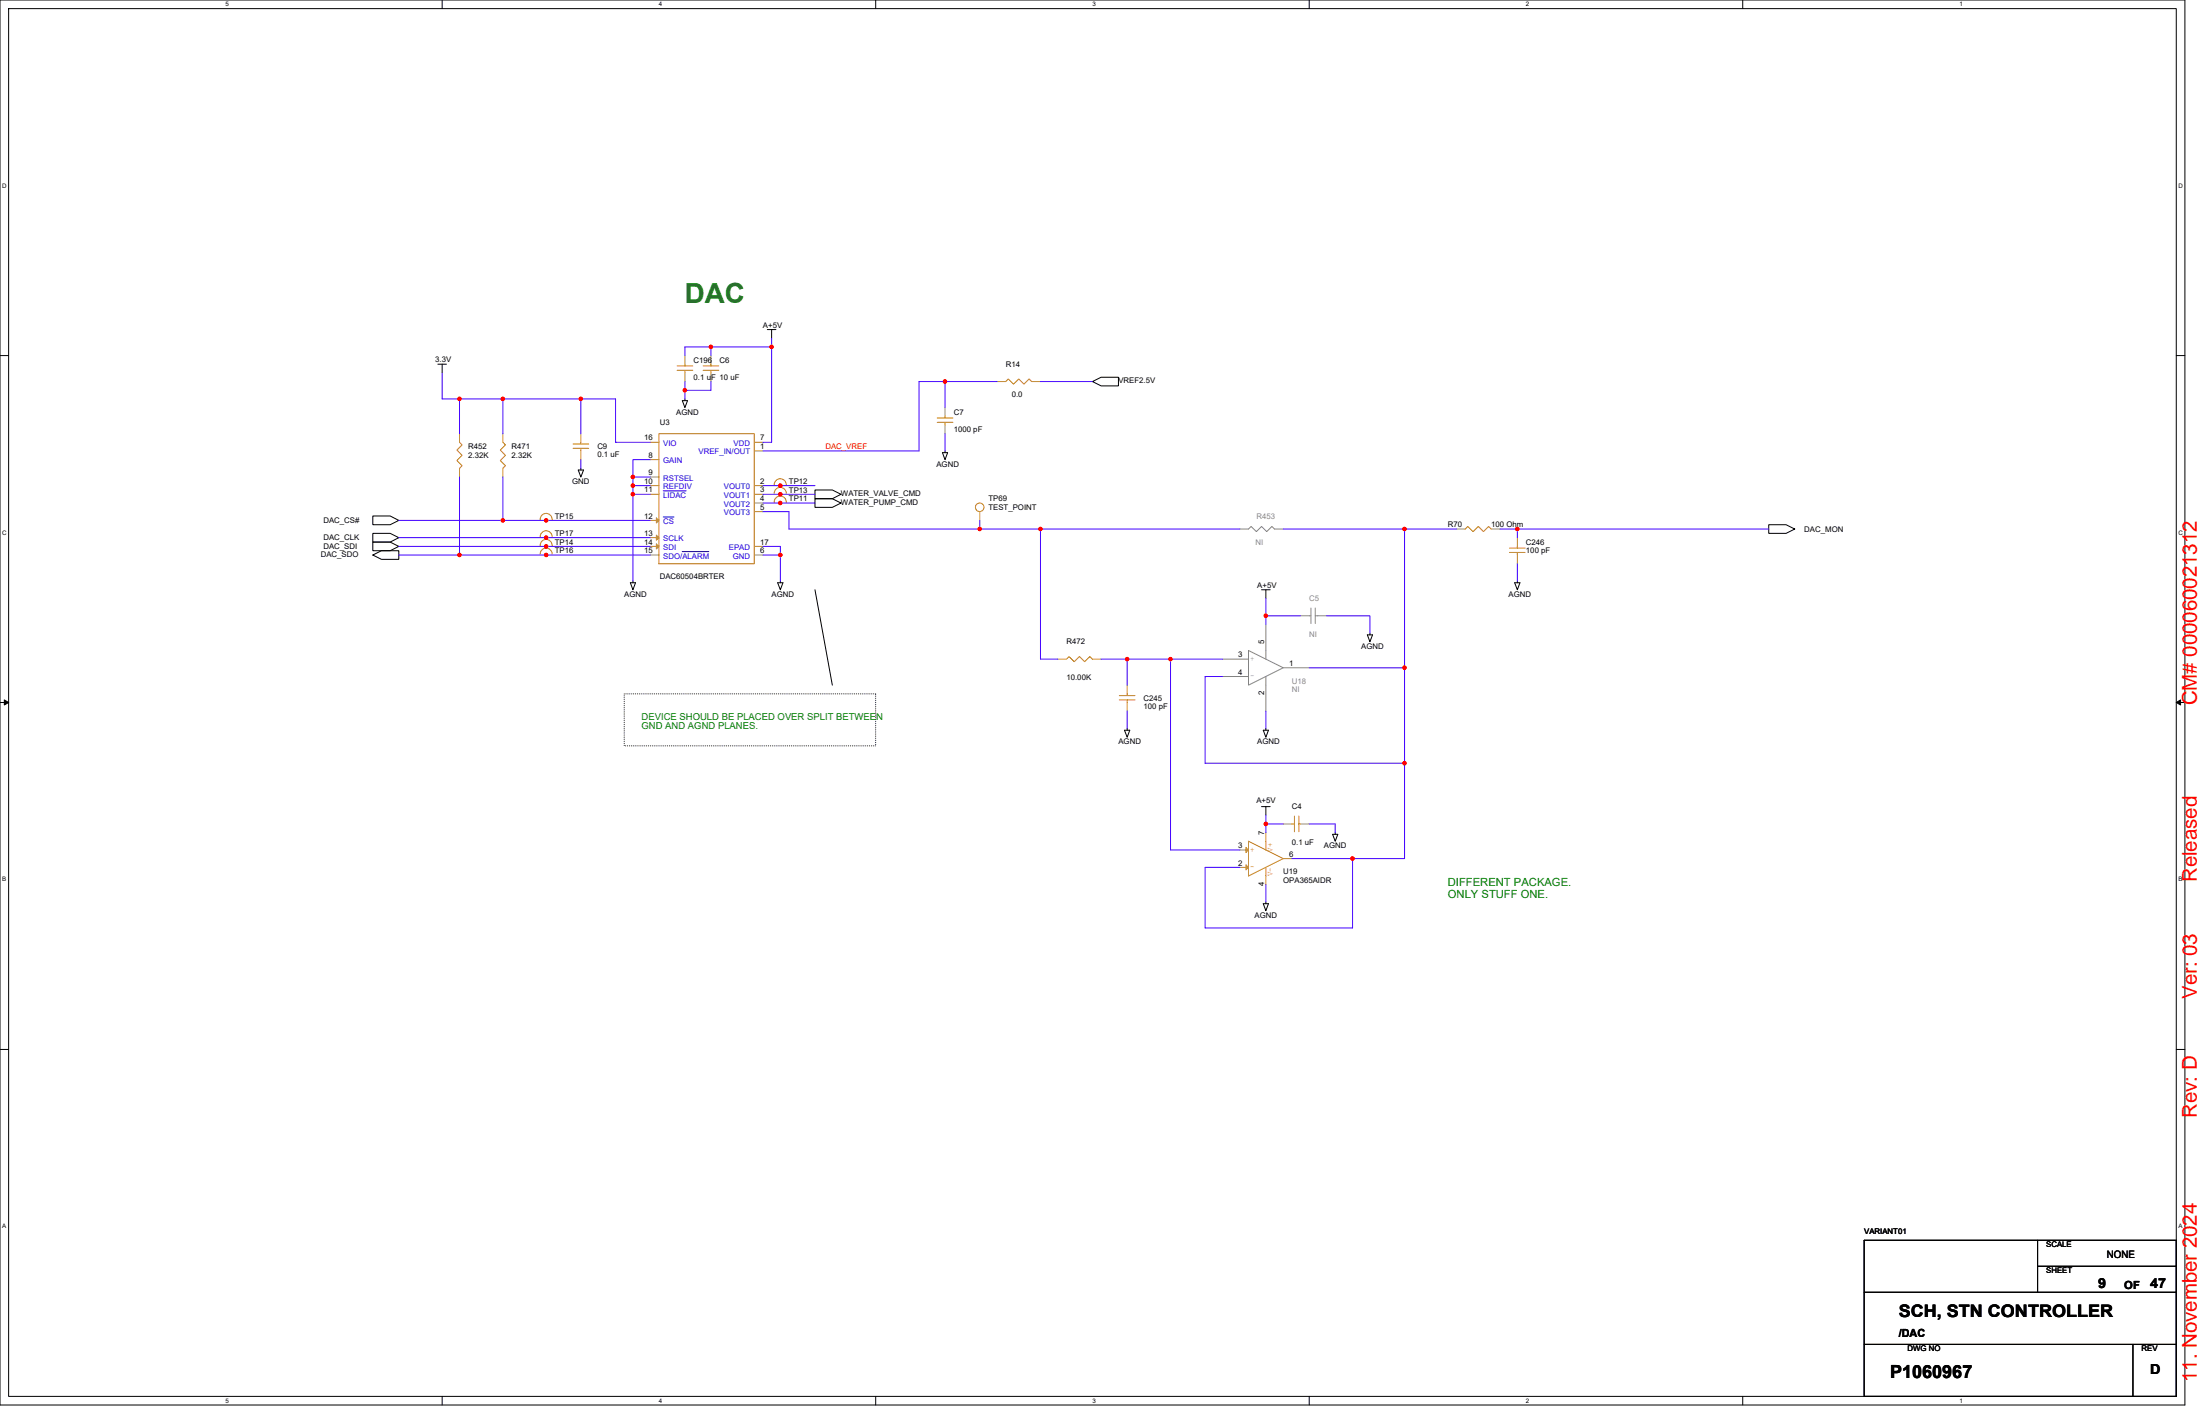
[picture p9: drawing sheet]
<svg xmlns="http://www.w3.org/2000/svg" width="432mm" height="279mm" viewBox="0 0 432 279" stroke-linecap="round" stroke-linejoin="round" font-family="sans-serif">
<path d="M0 0h428.8v275.7h-428.8zM1.7 1.7h425.4v272.3h-425.4z" fill="none" stroke="#000" stroke-width=".2"/>
<g fill="#fff">
<path d="M44.2 .2h.7v1.3h-.7z"/>
<path d="M44.2 274.2h.7v1.3h-.7z"/>
</g>
<path d="M86.8 0v1.7M86.8 274v1.7" fill="none" stroke="#000" stroke-width=".2"/>
<g fill="#fff">
<path d="M129.3 .2h.7v1.3h-.7z"/>
<path d="M129.3 274.2h.7v1.3h-.7z"/>
</g>
<path d="M171.9 0v1.7M171.9 274v1.7" fill="none" stroke="#000" stroke-width=".2"/>
<g fill="#fff">
<path d="M214.4 .2h.7v1.3h-.7z"/>
<path d="M214.4 274.2h.7v1.3h-.7z"/>
</g>
<path d="M257 0v1.7M257 274v1.7" fill="none" stroke="#000" stroke-width=".2"/>
<g fill="#fff">
<path d="M299.5 .2h.7v1.3h-.7z"/>
<path d="M299.5 274.2h.7v1.3h-.7z"/>
</g>
<path d="M342.1 0v1.7M342.1 274v1.7" fill="none" stroke="#000" stroke-width=".2"/>
<g fill="#fff">
<path d="M384.6 .2h.7v1.3h-.7z"/>
<path d="M384.6 274.2h.7v1.3h-.7z"/>
<path d="M.4 35.7h.9v1.4h-.9z"/>
<path d="M427.6 35.7h.8v1.4h-.8z"/>
<path d="M.4 103.8h.9v1.3h-.9z"/>
<path d="M427.6 103.8h.8v1.3h-.8z"/>
</g>
<path d="M0 69.8h1.7M427.1 69.8h1.7" fill="none" stroke="#000" stroke-width=".2"/>
<g fill="#fff">
<path d="M.4 171.9h.8v1.3h-.8z"/>
<path d="M427.6 171.9h.7v1.3h-.7z"/>
</g>
<path d="M0 137.8h1.7M427.1 137.8h1.7" fill="none" stroke="#000" stroke-width=".2"/>
<path d="M.8 137.3l.9 .5-.9 .5zM427.1 137.8l.9-.5v1z" fill="#000" stroke="#000" stroke-width=".2"/>
<g fill="#fff">
<path d="M.4 239.9h.8v1.4h-.8z"/>
<path d="M427.6 239.9h.7v1.4h-.7z"/>
</g>
<g fill="none" stroke="#000" stroke-width=".2">
<path d="M85.9 71.5h1.7M86.8 71.5v1.7M133.9 78.6h1l-.5 1.4zM134.4 78.3v.3M150.6 64.7h1.7M151.4 64.7v1.7M214.4 74.9l1.7-.9h3.4v1.7h-3.4zM113.5 92.2h1l-.5 1.4zM114 91.9v.3M160 96.1h3.4l1.7 .9-1.7 .9h-3.4zM160 97.9h3.4l1.7 .8-1.7 .8h-3.4zM185 88.8h1l-.5 1.4z"/>
<path d="M185.5 88.5v.3M73.2 108.9l1.7-.8h3.4v1.6h-3.4zM73.2 106.4h3.4l1.7 .8-1.7 .9h-3.4zM73.2 104.6h3.4l1.7 .9-1.7 .9h-3.4zM73.2 101.2h3.4l1.7 .9-1.7 .9h-3.4zM123.7 114.3h1l-.5 1.4zM124.2 114v.3M152.6 114.3h1.1l-.5 1.4zM153.2 114v.3M160 115.7l3.4 18.7M247.6 115.7h1.7M248.5 115.7v1.7"/>
<path d="M297.3 114.3h1l-.5 1.4zM297.8 114v.3M347.2 103h3.4l1.7 .8-1.7 .8h-3.4zM268.4 124.6h1l-.5 1.3zM268.9 124.2v.4M220.7 143.3h1l-.5 1.4zM221.2 142.9v.4M247.6 158.3h1.7M247.9 143.3h1.1l-.5 1.4zM248.5 142.9v.4M248.5 158.3v1.7M247.9 177.3h1.1l-.5 1.4z"/>
<path d="M248.5 177v.3M261.6 163.7h1l-.5 1.4zM262.1 163.4v.3M0 205.9h1.7M427.1 205.9h1.7M365.9 253.6h61.2M365.9 243.4h61.2v30.6h-61.2zM399.9 243.4v10.2M399.9 248.5h27.2M365.9 263.8h61.2M418.6 263.8v10.2"/>
</g>
<path d="M122.5 136.1h49.4v10.2h-49.4z" fill="none" stroke="#000" stroke-width=".2" stroke-dasharray="0 .3"/>
<g fill="none" stroke="#cc8006" stroke-width=".2">
<path d="M132.9 72.7h3.1M132.9 71.8h3.1M134.4 71.5v.3M134.4 72.7v.5M138 72.7h3.1M138 71.8h3.1M139.5 71.5v.3M139.5 72.7v.5M197.4 74.9l.5-.5 1 1 1.1-1 1 1 1-1 .5 .5M90.2 86.8l.5 .5-1 1 1 1-1 1.1 1 1-.5 .5M98.7 86.8l.5 .5-1 1 1 1-1 1.1 1 1-.5 .5M112.5 88h3"/>
<path d="M112.5 87.1h3M114 86.8v.3M114 88v.5M129.3 85.1h18.7v25.5h-18.7zM152 95.1a1.19 1.19 0 0 1 1.1-1.2 1.19 1.19 0 0 1 1.2 1.2M152 96.8a1.19 1.19 0 0 1 1.1-1.2 1.19 1.19 0 0 1 1.2 1.2M152 98.5a1.19 1.19 0 0 1 1.1-1.2 1.19 1.19 0 0 1 1.2 1.2M184 82.9h3M184 82h3M185.5 81.7v.3M185.5 82.9v.5M106 108.7a1.17 1.17 0 0 1 1.2-1.2 1.17 1.17 0 0 1 1.2 1.2"/>
<path d="M106 101.9a1.17 1.17 0 0 1 1.2-1.2 1.17 1.17 0 0 1 1.2 1.2M106 105.3a1.17 1.17 0 0 1 1.2-1.2 1.17 1.17 0 0 1 1.2 1.2M106 107a1.17 1.17 0 0 1 1.2-1.2 1.17 1.17 0 0 1 1.2 1.2M287.6 103.8l.5-.5 1 1 1.1-1 1 1 1-1 .5 .5M296.3 108.4h3M296.3 107.5h3M297.8 107.2v.3M297.8 108.4v.5M209.3 129.3l.5-.5 1 1 1.1-1 1 1 1-1 .5 .5M219.7 137.3h3.1M219.7 136.5h3.1M221.2 136.1v.4"/>
<path d="M221.2 137.3v.5M245 165.1l6.9 3.4-6.9 3.4zM248.5 165.1v1.7M248.5 170.2v1.7M253.6 161.7h.5M254.1 160.1v3.1M254.9 161.7h.4M254.9 160.1v3.1"/>
<circle cx="192.3" cy="99.5" r=".84"/>
</g>
<g fill="none" stroke="#a84" stroke-width=".2">
<path d="M134.4 69.8v1.7M134.4 73.2v1.7M139.5 69.8v1.7M139.5 73.2v1.7M185.5 80v1.7M195.7 74.9h1.7M202.5 74.9h1.7M90.2 85.1v1.7M90.2 91.9v1.7M98.7 85.1v1.7M98.7 91.9v1.7M114 85.1v1.7"/>
<path d="M114 88.5v1.7M127.6 86.8h1.7M127.6 97h1.7M127.6 95.3h1.7M127.6 93.6h1.7M127.6 90.2h1.7M148 95.3h1.8M148 98.7h1.8M148 86.8h1.8M148 88.5h1.8M148 97h1.8M153.2 95.3h.1"/>
<path d="M153.2 97h.1M153.2 98.7h.1M185.5 83.4v1.7M107.2 108.9h.1M107.2 102.1h.1M107.2 105.5h.1M107.2 107.2h.1M127.6 108.9h1.7M127.6 102.1h1.7M127.6 105.5h1.7M127.6 107.2h1.7M148 108.9h1.8"/>
<path d="M148 100.4h1.8M148 107.2h1.8M192.3 100.4v1.7M285.9 103.8h1.7M292.7 103.8h1.7M297.8 105.5v1.7M297.8 108.9v1.7M207.6 129.3h1.7M214.4 129.3h1.7M221.2 134.4v1.7M221.2 137.8v1.7M243.4 170.2h1.6"/>
<path d="M243.4 166.8h1.6M248.5 171.9v1.7M248.5 163.4v1.7M251.9 161.7h1.7M251.9 168.5h1.7M255.3 161.7h1.7"/>
</g>
<path d="M243.4 103.8h1.6l.6-.5 1 1 1-1 1 1 1-1 .5 .5h1.8M257.3 119.3v3M258.1 119.3v3M239.9 129.3h5.1M239.9 132.7h5.1M245 127.6l6.9 3.4-6.9 3.4zM248.5 122.5v6.8M248.5 132.7v6.8M251.9 131h5.1M255.3 120.8h2M258.1 120.8h2.3" fill="none" stroke="#878787" stroke-width=".2"/>
<g fill="#a84" stroke="#a84" stroke-width=".2">
<path d="M244.5 169.7l.5 .5-.5 .5z"/>
<path d="M244.5 166.3l.5 .5-.5 .5z"/>
<path d="M128.8 101.6l.5 .5-.5 .5z"/>
<path d="M128.8 105l.5 .5-.5 .5z"/>
<path d="M128.8 106.7l.5 .5-.5 .5z"/>
</g>
<path d="M130.2 96.3h4.5M130.2 101.4h2.1M133.9 108.2h5.2" fill="none" stroke="#00c" stroke-width=".2"/>
<g fill="none" stroke="#4200ff" stroke-width=".2">
<path d="M86.8 73.2v5.1h3.4M98.7 78.3h-8.5v6.8M114 78.3h-15.3v6.8M134.4 74.9v1.7M134.4 76.6v1.7M139.5 74.9v1.7h-5.1M139.5 68.1v1.7M151.4 66.4v1.7M151.4 68.1h-17v1.7M151.4 68.1v18.7h-1.6M185.5 74.9h-5.1v13.6h-30.6M195.7 74.9h-10.2v5.1"/>
<path d="M204.2 74.9h10.2M90.2 93.6v15.3M98.7 93.6v8.5h28.9M114 85.1v-6.8h6.8v8.5h6.8M114 90.2v1.7M124.2 93.6h3.4M124.2 95.3h3.4M124.2 93.6v1.7M124.2 95.3v1.7M127.6 90.2h-3.4v3.4M127.6 97h-3.4v17M149.8 98.7h10.2"/>
<path d="M149.8 95.3h10.2M149.8 97h10.2M185.5 85.1v3.4M78.3 102.1h20.4M78.3 108.9h11.9M78.3 107.2h49.3M78.3 105.5h49.3M90.2 108.9h37.4M149.8 100.4h5.1v3.4h37.4M149.8 107.2h3.4v1.7M149.8 108.9h3.4v5.1M192.3 103.8h11.9"/>
<path d="M192.3 102.1v1.7M204.2 103.8v25.5h3.4M204.2 103.8h39.2M248.5 117.4v3.4M251.9 103.8h23.8M275.7 103.8h10.2M275.7 103.8v27.2h-18.7M294.4 103.8h3.4M297.8 110.6v3.4M347.2 103.8h-49.4v1.7M216.1 129.3h5.1M221.2 139.5v3.4"/>
<path d="M229.7 129.3v37.5h13.7M229.7 129.3h10.2M229.7 129.3h-8.5v5.1M239.9 132.7h-3.4v17.1h39.2M248.5 139.5v3.4M255.3 120.8h-6.8v1.7M260.4 120.8h8.5v3.4M275.7 131v18.8M248.5 160v1.7M275.7 149.8v18.7h-10.2M248.5 161.7h3.4M248.5 161.7v1.7"/>
<path d="M248.5 173.6v3.4M253.6 168.5h11.9M257 161.7h5.1v1.7M265.5 168.5v13.6h-29v-11.9h6.9"/>
</g>
<g fill="#f00" stroke="#f00" stroke-width=".2">
<circle cx="98.7" cy="102.1" r=".33"/>
<circle cx="139.5" cy="68.1" r=".33"/>
<circle cx="134.4" cy="76.6" r=".33"/>
<circle cx="185.5" cy="74.9" r=".33"/>
<circle cx="297.8" cy="103.8" r=".33"/>
<circle cx="151.4" cy="68.1" r=".33"/>
<circle cx="153.1" cy="98.7" r=".33"/>
<circle cx="192.3" cy="103.8" r=".33"/>
<circle cx="153.1" cy="108.9" r=".33"/>
<circle cx="90.2" cy="78.3" r=".33"/>
<circle cx="98.7" cy="78.3" r=".33"/>
<circle cx="114" cy="78.3" r=".33"/>
<circle cx="90.2" cy="108.9" r=".33"/>
<circle cx="124.2" cy="93.6" r=".33"/>
<circle cx="124.2" cy="95.3" r=".33"/>
<circle cx="124.2" cy="97" r=".33"/>
<circle cx="153.1" cy="97" r=".33"/>
<circle cx="153.1" cy="95.3" r=".33"/>
<circle cx="275.7" cy="103.8" r=".33"/>
<circle cx="107.2" cy="102.1" r=".33"/>
<circle cx="107.2" cy="105.5" r=".33"/>
<circle cx="107.2" cy="107.2" r=".33"/>
<circle cx="107.2" cy="108.9" r=".33"/>
<circle cx="204.2" cy="103.8" r=".33"/>
<circle cx="275.7" cy="149.7" r=".33"/>
<circle cx="275.7" cy="131" r=".33"/>
<circle cx="221.2" cy="129.3" r=".33"/>
<circle cx="248.4" cy="120.8" r=".33"/>
<circle cx="248.4" cy="161.7" r=".33"/>
<circle cx="265.5" cy="168.5" r=".33"/>
<circle cx="229.7" cy="129.3" r=".33"/>
</g>
<text font-size="5.4" fill="#008000" x="134.4" y="59.4">DAC</text>
<g font-size="4" fill="#f00">
<text x="431.2" y="138.4" transform="rotate(-90 431.2 138.4)">CM# 000060021312</text>
<text x="431.2" y="173.1" transform="rotate(-90 431.2 173.1)">Released</text>
<text x="431.2" y="196" transform="rotate(-90 431.2 196)">Ver: 03</text>
<text x="431.2" y="219.3" transform="rotate(-90 431.2 219.3)">Rev: D</text>
<text x="431.2" y="271.2" transform="rotate(-90 431.2 271.2)">11. November 2024</text>
</g>
<text font-size="3.6" x="371" y="270.5">P1060967</text>
<text font-size="3.4" x="372.7" y="258.4">SCH, STN CONTROLLER</text>
<g font-size="2.7">
<text x="411.8" y="252.7">9</text>
<text x="422" y="252.7">47</text>
<text x="422" y="269.7">D</text>
</g>
<g font-size="2.2" fill="#008000">
<text x="284.2" y="173.8">DIFFERENT PACKAGE.</text>
<text x="284.2" y="176.1">ONLY STUFF ONE.</text>
</g>
<g font-size="2.2">
<text x="416.9" y="252.9">OF</text>
<text x="372.7" y="262.4">/DAC</text>
</g>
<text font-size="2" x="413.5" y="246.9">NONE</text>
<g font-size="1.9" fill="#008000">
<text x="125.9" y="141.2">DEVICE SHOULD BE PLACED OVER SPLIT BETWEEN</text>
<text x="125.9" y="143.1">GND AND AGND PLANES.</text>
</g>
<g font-size="1.5">
<text x="149.8" y="64.3">A+5V</text>
<text x="85.4" y="71">3.3V</text>
<text x="136.1" y="71.1">C196</text>
<text x="141.2" y="71.1">C6</text>
<text x="197.4" y="72">R14</text>
<text x="136.1" y="74.5">0.1 uF 10 uF</text>
<text x="198.6" y="78">0.0</text>
<text x="219.5" y="75.2">VREF2.5V</text>
<text x="129.5" y="83.4">U3</text>
<text x="132.7" y="81.3">AGND</text>
<text x="187.2" y="81.3">C7</text>
<text x="91.9" y="88.2">R452</text>
<text x="91.9" y="89.9">2.32K</text>
<text x="100.4" y="88.2">R471</text>
<text x="100.4" y="89.9">2.32K</text>
<text x="117.2" y="88.2">C9</text>
<text x="117.2" y="89.7">0.1 uF</text>
<text x="126.4" y="86.4">16</text>
<text x="127.3" y="89.8">8</text>
<text x="149.2" y="88.1">1</text>
<text x="149.2" y="86.4">7</text>
<text x="187.2" y="84.8">1000 pF</text>
<text x="112.3" y="95">GND</text>
<text x="126.4" y="94.9">10</text>
<text x="127.3" y="93.2">9</text>
<text x="149.2" y="94.9">2</text>
<text x="154.9" y="95">TP12</text>
<text x="183.8" y="91.6">AGND</text>
<text x="108.9" y="101.8">TP15</text>
<text x="126.4" y="101.7">12</text>
<text x="126.4" y="96.6">11</text>
<text x="149.2" y="98.3">4</text>
<text x="149.2" y="96.6">3</text>
<text x="149.2" y="100">5</text>
<text x="154.9" y="96.7">TP13</text>
<text x="154.9" y="98.4">TP11</text>
<text x="165.1" y="97.3">WATER_VALVE_CMD</text>
<text x="165.1" y="99.1">WATER_PUMP_CMD</text>
<text x="194" y="98.4">TP69</text>
<text x="194" y="100.1">TEST_POINT</text>
<text x="63.5" y="107.7">DAC_SDI</text>
<text x="63.5" y="106">DAC_CLK</text>
<text x="63.5" y="102.6">DAC_CS#</text>
<text x="108.9" y="105.2">TP17</text>
<text x="108.9" y="106.9">TP14</text>
<text x="126.4" y="105.1">13</text>
<text x="126.4" y="106.8">14</text>
<text x="149.2" y="106.8">17</text>
<text x="284.2" y="103.5">R70</text>
<text x="292.7" y="103.5">100 Ohm</text>
<text x="299.5" y="106.9">C246</text>
<text x="354.1" y="104.3">DAC_MON</text>
<text x="62.9" y="109.3">DAC_SDO</text>
<text x="108.9" y="108.6">TP16</text>
<text x="126.4" y="108.5">15</text>
<text x="129.5" y="113.7">DAC60504BRTER</text>
<text x="149.2" y="108.5">6</text>
<text x="299.5" y="108.6">100 pF</text>
<text x="122.5" y="117.1">AGND</text>
<text x="151.4" y="117.1">AGND</text>
<text x="246.8" y="115.4">A+5V</text>
<text x="296.1" y="117.1">AGND</text>
<text x="209.3" y="126.4">R472</text>
<text x="243" y="129">3</text>
<text x="248.1" y="126.4" transform="rotate(-90 248.1 126.4)">5</text>
<text x="253" y="130.7">1</text>
<text x="267.2" y="127.3">AGND</text>
<text x="209.3" y="133.4">10.00K</text>
<text x="224.5" y="137.5">C245</text>
<text x="243" y="132.4">4</text>
<text x="248.1" y="136.5" transform="rotate(-90 248.1 136.5)">2</text>
<text x="224.5" y="139">100 pF</text>
<text x="219.5" y="146">AGND</text>
<text x="246.8" y="146">AGND</text>
<text x="246.6" y="157.6">A+5V</text>
<text x="253.6" y="158.8">C4</text>
<text x="243" y="166.4">3</text>
<text x="248.1" y="163.9" transform="rotate(-90 248.1 163.9)">7</text>
<text x="253.6" y="165.8">0.1 uF</text>
<text x="259.9" y="166.4">AGND</text>
<text x="243" y="169.8">2</text>
<text x="248.1" y="173.9" transform="rotate(-90 248.1 173.9)">4</text>
<text x="251.9" y="171.6">U19</text>
<text x="251.9" y="173.2">OPA365AIDR</text>
<text x="253" y="168.1">6</text>
<text x="246.2" y="180.1">AGND</text>
<text x="365.9" y="242.2">VARIANT01</text>
<text x="401.6" y="244.7">SCALE</text>
<text x="401.6" y="249.8">SHEET</text>
<text x="374.4" y="265.2">DWG NO</text>
<text x="420.3" y="265.2">REV</text>
</g>
<g font-size="1.5" fill="#00c">
<text x="130.2" y="87.5">VIO</text>
<text x="137.1" y="89.2">VREF_IN/OUT</text>
<text x="144" y="87.5">VDD</text>
<text x="130.2" y="96">REFDIV</text>
<text x="130.2" y="94.3">RSTSEL</text>
<text x="130.2" y="90.9">GAIN</text>
<text x="142.1" y="96">VOUT0</text>
<text x="130.2" y="97.7">LIDAC</text>
<text x="142.1" y="99.4">VOUT2</text>
<text x="142.1" y="97.7">VOUT1</text>
<text x="142.1" y="101.1">VOUT3</text>
<text x="130.2" y="102.8">CS</text>
<text x="130.2" y="106.2">SCLK</text>
<text x="130.2" y="107.9">SDI</text>
<text x="143" y="107.9">EPAD</text>
<text x="130.2" y="109.6">SDO/ALARM</text>
<text x="143.8" y="109.6">GND</text>
</g>
<text font-size="1.5" fill="#f00" x="162" y="88">DAC_VREF</text>
<g font-size="1.5" fill="#878787">
<text x="246.6" y="101.8">R453</text>
<text x="246.4" y="106.9">NI</text>
<text x="257" y="117.9">C5</text>
<text x="257" y="124.9">NI</text>
<text x="245.4" y="129.7">+</text>
<text x="245.4" y="133.1">-</text>
<text x="253.6" y="134.1">U18</text>
<text x="253.6" y="135.8">NI</text>
</g>
<g font-size="1.5" fill="#cc8006">
<text x="245.4" y="167.1">+</text>
<text x="249.8" y="167.1" transform="rotate(-90 249.8 167.1)">V+</text>
<text x="245.4" y="170.5">-</text>
<text x="249.8" y="171.9" transform="rotate(-90 249.8 171.9)">V-</text>
</g>
<g font-size="1.2">
<text x="44.2" y="1.2">5</text>
<text x="129.3" y="1.2">4</text>
<text x="214.4" y="1.2">3</text>
<text x="299.5" y="1.2">2</text>
<text x="384.6" y="1.2">1</text>
<text x=".4" y="36.8">D</text>
<text x="427.6" y="36.8">D</text>
<text x=".4" y="104.9">C</text>
<text x="427.6" y="104.9">C</text>
<text x=".4" y="173">B</text>
<text x="427.6" y="173">B</text>
<text x=".4" y="241">A</text>
<text x="427.6" y="241">A</text>
<text x="44.2" y="275.2">5</text>
<text x="129.3" y="275.2">4</text>
<text x="214.4" y="275.2">3</text>
<text x="299.5" y="275.2">2</text>
<text x="384.6" y="275.2">1</text>
</g>
</svg>
